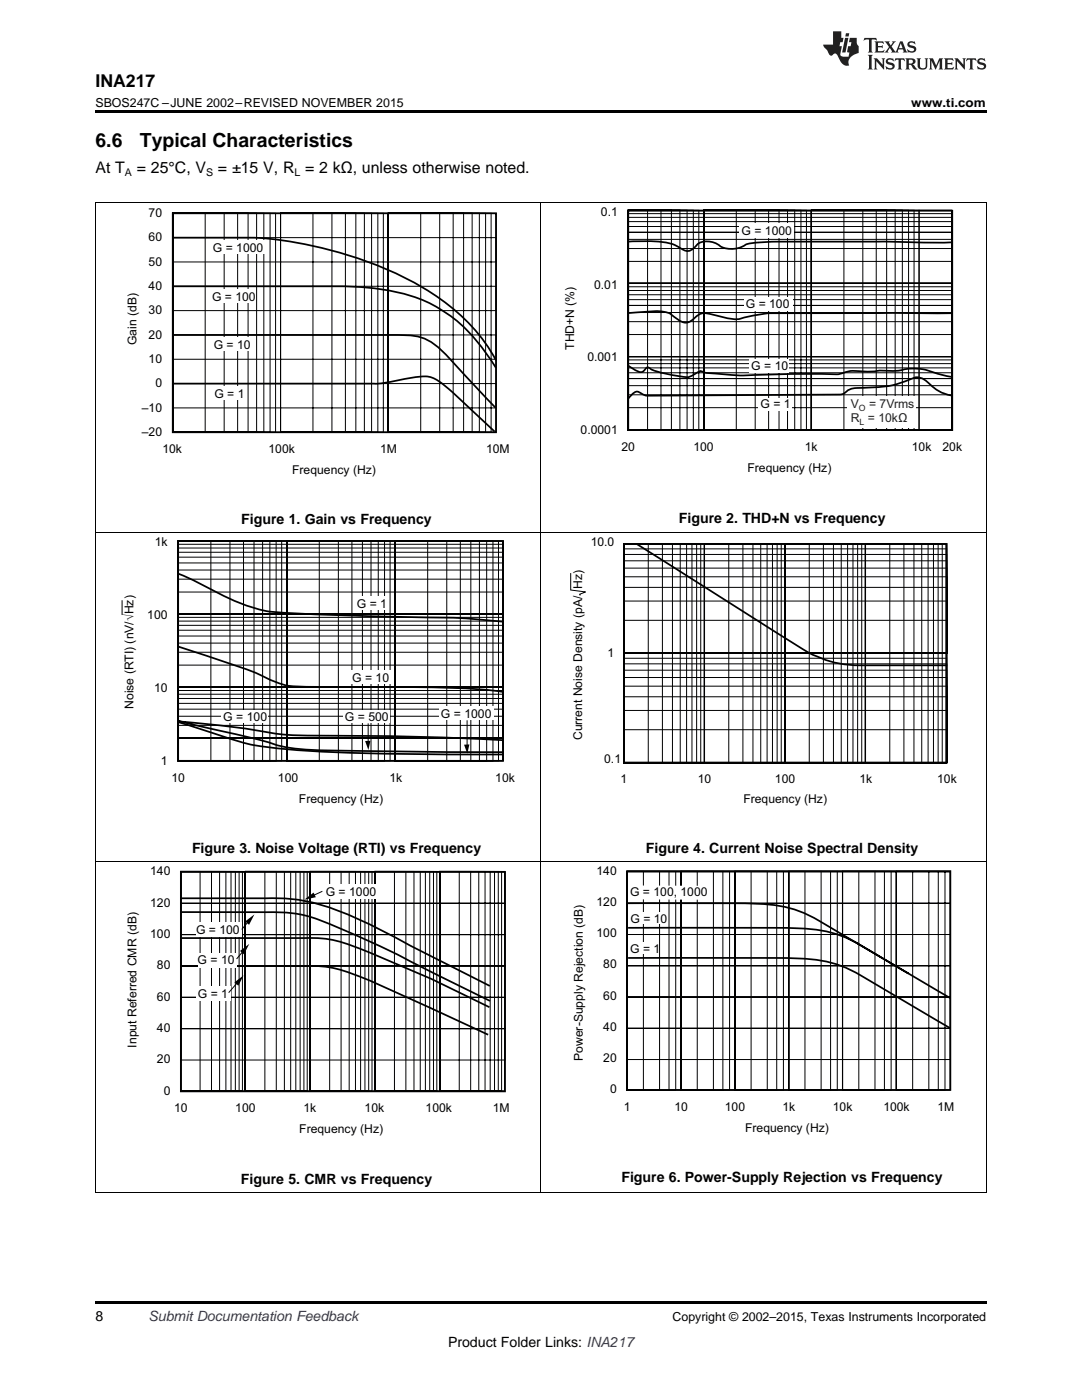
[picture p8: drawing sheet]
<svg xmlns="http://www.w3.org/2000/svg" width="216mm" height="279mm" viewBox="0 0 216 279" stroke-linecap="round" stroke-linejoin="round" font-family="sans-serif">
<path d="M19 259.7h177.8v.5h-177.8z" fill="#000"/>
<g fill="none" stroke="#000" stroke-width=".2">
<path d="M19.1 172v66M36 173.9h3.9v43.8h-3.9zM36 173.9h6.2v43.8h-6.2zM36 173.9h7.8v43.8h-7.8zM36 173.9h9.1v43.8h-9.1zM36 173.9h10.1v43.8h-10.1zM36 173.9h11.7v43.8h-11.7zM36 173.9h11v43.8h-11zM36 173.9h12.4v43.8h-12.4zM36 173.9h13v43.8h-13zM36.1 174h64.7v6.3h-64.7zM49 173.9h3.9v43.8h-3.9z"/>
<path d="M49 173.9h6.1v43.8h-6.1zM49 173.9h7.7v43.8h-7.7zM49 173.9h10.9v43.8h-10.9zM49 173.9h10v43.8h-10zM49 173.9h9v43.8h-9zM49 173.9h11.6v43.8h-11.6zM49 173.9h12.3v43.8h-12.3zM49 173.9h12.9v43.8h-12.9zM61.9 173.9h3.9v43.8h-3.9zM61.9 173.9h6.2v43.8h-6.2zM61.9 173.9h7.8v43.8h-7.8zM61.9 173.9h10.1v43.8h-10.1z"/>
<path d="M61.9 173.9h9v43.8h-9zM61.9 173.9h10.9v43.8h-10.9zM61.9 173.9h11.7v43.8h-11.7zM61.9 173.9h12.3v43.8h-12.3zM61.9 173.9h12.9v43.8h-12.9zM74.8 173.9h3.9v43.8h-3.9zM74.8 173.9h6.2v43.8h-6.2zM74.8 173.9h7.8v43.8h-7.8zM74.8 173.9h9.1v43.8h-9.1zM74.8 173.9h10.1v43.8h-10.1zM74.8 173.9h10.9v43.8h-10.9zM74.8 173.9h12.4v43.8h-12.4z"/>
<path d="M74.8 173.9h11.7v43.8h-11.7zM74.8 173.9h13v43.8h-13zM87.7 173.9h3.9v43.8h-3.9zM87.7 173.9h6.2v43.8h-6.2zM87.7 173.9h7.8v43.8h-7.8zM87.7 173.9h9.1v43.8h-9.1zM87.7 173.9h10.1v43.8h-10.1zM87.7 173.9h11.7v43.8h-11.7zM87.7 173.9h11v43.8h-11zM87.7 173.9h12.4v43.8h-12.4zM87.8 173.9h12.9v43.8h-12.9zM107.9 172v66"/>
<path d="M196.8 172v66M36.1 199h64.7v6.3h-64.7zM36.1 192.8h64.7v6.2h-64.7zM36.1 186.5h64.7v6.3h-64.7zM36.1 180.3h64.7v6.2h-64.7zM36.1 205.3h64.7v6.3h-64.7zM19 238h177.8"/>
</g>
<path d="M36.1 174h64.7v43.8h-64.7zM36.2 179.3h16.9a35.4 35.4 0 0 1 17 3.5l6.5 3.1 5.3 2.8 15.8 8.1M36.2 182h17a26.5 26.5 0 0 1 13.3 2.7 223.8 223.8 0 0 1 20.4 9.7l10.9 5.4M36.2 192.8h24.6a23.9 23.9 0 0 1 11.7 2.4l13.1 5.8 11.8 5.5M36.2 187.2h24.6a23.9 23.9 0 0 1 11.7 2.4l13.5 5.8 11.7 5.6" fill="none" stroke="#000" stroke-width=".35"/>
<g fill="#fff">
<path d="M64.9 176.5h10.7v2.9h-10.7z"/>
<path d="M39.2 184.1h9v2.9h-9z"/>
<path d="M39.5 190.2h7.7v2.9h-7.7z"/>
<path d="M39.1 196.8h6.9v2.9h-6.9z"/>
</g>
<g fill="none" stroke="#000" stroke-width=".2">
<path d="M64.3 177.9l-2.3 1M125.1 173.9h10.8v43.7h-10.8zM125.1 173.9h9.7v43.7h-9.7zM125.1 173.9h8.4v43.7h-8.4zM125.1 173.9h6.5v43.7h-6.5zM125.1 173.9h3.3v43.7h-3.3zM125.2 174h64.4v6.3h-64.4zM135.9 173.9h10.7v43.7h-10.7zM135.9 173.9h9.7v43.7h-9.7zM135.9 173.9h8.3v43.7h-8.3zM135.9 173.9h6.5v43.7h-6.5zM135.9 173.9h3.2v43.7h-3.2z"/>
<path d="M146.6 173.9h10.8v43.7h-10.8zM146.6 173.9h9.7v43.7h-9.7zM146.6 173.9h8.4v43.7h-8.4zM146.6 173.9h6.5v43.7h-6.5zM146.6 173.9h3.3v43.7h-3.3zM157.4 173.9h10.7v43.7h-10.7zM157.4 173.9h9.7v43.7h-9.7zM157.4 173.9h8.3v43.7h-8.3zM157.4 173.9h6.4v43.7h-6.4zM157.4 173.9h3.2v43.7h-3.2zM168.1 173.9h10.8v43.7h-10.8zM168.1 173.9h9.7v43.7h-9.7z"/>
<path d="M168.1 173.9h8.4v43.7h-8.4zM168.1 173.9h6.5v43.7h-6.5zM168.1 173.9h3.3v43.7h-3.3zM178.9 173.9h10.7v43.7h-10.7zM178.9 173.9h9.7v43.7h-9.7zM178.9 173.9h8.3v43.7h-8.3zM178.9 173.9h6.4v43.7h-6.4zM178.9 173.9h3.2v43.7h-3.2zM47.7 195.7l-2.1 2.4M48.9 189.4l-1.7 2M49.9 183.5l-1.7 2M125.2 199h64.4v6.2h-64.4z"/>
<path d="M125.2 192.7h64.4v6.3h-64.4zM125.2 186.5h64.4v6.2h-64.4zM125.2 180.3h64.4v6.2h-64.4zM125.2 205.2h64.4v6.3h-64.4z"/>
</g>
<path d="M60.7 179.6l1.9-1.5 .4 1zM46.8 196.1l1.8-1.5-1 2.1zM47.9 189.8l1.8-1.4-1 2.1zM48.9 183.9l1.9-1.4-1.1 2.1z" fill="#000"/>
<path d="M125.1 173.9h64.5v43.6h-64.5z" fill="none" stroke="#000" stroke-width=".35"/>
<g fill="#fff">
<path d="M125.6 182.1h7v2.3h-7z"/>
<path d="M125.6 176.7l16.3 .1v2.8l-16.3-.1z"/>
<path d="M125.4 188h6.2v2.2h-6.2z"/>
</g>
<path d="M35.6 108h64.7v43.8h-64.7zM35.6 114.5l3.4 1.5a62.3 62.3 0 0 0 12.5 5.6 56.1 56.1 0 0 0 11.3 1l28.5 .7 9 .8M35.6 129l15.4 5.3a29.2 29.2 0 0 0 6.6 2.6l4 .2h11.7a256.1 256.1 0 0 1 25.4 .7l1.6 .3M35.6 143.9l3.2 .8a222.6 222.6 0 0 1 18.2 4.4 129.9 129.9 0 0 0 16.1 .8l27.2 .2M35.6 144a227.4 227.4 0 0 1 20.7 2.6l4.1 .2a775.5 775.5 0 0 1 39.9 .9M125.2 180.3h13.3a149.3 149.3 0 0 1 16.4 .4l1.3 .2a22.2 22.2 0 0 1 7.3 2.9l17.8 10.5M125.3 191.2h24.4a89.5 89.5 0 0 1 14.8 .6 22.2 22.2 0 0 1 7.3 2.9l17.8 10.5M125.3 185.2h24.4a89.6 89.6 0 0 1 14.8 .6 22.2 22.2 0 0 1 7.3 2.9l17.8 10.5" fill="none" stroke="#000" stroke-width=".35"/>
<g fill="none" stroke="#000" stroke-width=".2">
<path d="M19.1 106.4v65.6M35.6 108h64.8v14.5h-64.8zM35.6 108.6h64.8v13.9h-64.8zM35.6 109.4h64.8v13.1h-64.8zM35.6 110.2h64.8v12.3h-64.8zM35.6 111.2h64.8v11.3h-64.8zM35.6 112.3h64.8v10.2h-64.8zM35.6 113.8h64.8v8.7h-64.8zM35.6 115.6h64.8v6.9h-64.8zM35.6 118.2h64.8v4.3h-64.8zM35.6 108h21.6v43.9h-21.6zM35.6 108h20.6v43.9h-20.6z"/>
<path d="M35.6 108h19.5v43.9h-19.5zM35.6 108h18.2v43.9h-18.2zM35.6 108h16.8v43.9h-16.8zM35.6 108h15.1v43.9h-15.1zM35.6 108h13v43.9h-13zM35.6 108h10.3v43.9h-10.3zM35.6 108h6.5v43.9h-6.5zM57.2 108h21.6v43.9h-21.6zM57.2 108h20.6v43.9h-20.6zM57.2 108h19.5v43.9h-19.5zM57.2 108h18.3v43.9h-18.3zM57.2 108h16.8v43.9h-16.8z"/>
<path d="M57.2 108h15.1v43.9h-15.1zM57.2 108h13v43.9h-13zM57.2 108h10.3v43.9h-10.3zM57.2 108h6.5v43.9h-6.5zM78.8 108h21.7v43.9h-21.7zM78.8 108h20.7v43.9h-20.7zM78.8 108h19.6v43.9h-19.6zM78.8 108h18.3v43.9h-18.3zM78.8 108h16.9v43.9h-16.9zM78.8 108h15.1v43.9h-15.1zM78.8 108h13.1v43.9h-13.1zM78.8 108h10.3v43.9h-10.3z"/>
<path d="M78.8 108h6.5v43.9h-6.5zM107.9 106.4v65.6M196.8 106.4v65.6M35.6 137.1h64.8v10.2h-64.8zM35.6 137.8h64.8v9.5h-64.8zM35.6 138.6h64.8v8.7h-64.8zM35.6 139.4h64.8v7.9h-64.8zM35.6 123.2h64.8v13.9h-64.8zM35.6 124h64.8v13.1h-64.8zM35.6 124.8h64.8v12.3h-64.8zM35.6 125.8h64.8v11.3h-64.8zM35.6 126.9h64.8v10.2h-64.8z"/>
<path d="M35.6 128.3h64.8v8.8h-64.8zM35.6 130.2h64.8v6.9h-64.8zM35.6 132.7h64.8v4.4h-64.8zM35.6 122.5h64.8v14.6h-64.8zM35.6 140.4h64.8v6.9h-64.8zM35.6 141.5h64.8v5.8h-64.8zM35.6 142.9h64.8v4.4h-64.8zM35.6 144.8h64.8v2.5h-64.8zM19 172h177.8"/>
</g>
<g fill="#fff">
<path d="M68.5 141.7h9.3v2.5h-9.3z"/>
<path d="M87.6 141.1h10.9v2.6h-10.9z"/>
<path d="M44.2 141.8h9.3v2.5h-9.3z"/>
<path d="M69.9 133.7h8.2v2.7h-8.2z"/>
<path d="M70.8 119.1h6.8v2.6h-6.8z"/>
</g>
<g fill="none" stroke="#000" stroke-width=".2">
<path d="M19.1 40.4v66M34.5 42.6h6.4v43.7h-6.4zM34.5 42.6h21.5v43.7h-21.5zM34.5 42.6h20.5v43.7h-20.5zM34.5 42.6h19.4v43.7h-19.4zM34.5 42.6h18.1v43.7h-18.1zM34.5 42.6h16.7v43.7h-16.7zM34.5 42.6h15v43.7h-15zM34.5 42.6h12.9v43.7h-12.9zM34.5 42.6h10.2v43.7h-10.2zM34.5 57.1h64.5v4.9h-64.5zM34.5 47.4h64.5v4.9h-64.5z"/>
<path d="M56 42.6h21.5v43.7h-21.5zM56 42.6h20.5v43.7h-20.5zM56 42.6h19.4v43.7h-19.4zM56 42.6h18.1v43.7h-18.1zM56 42.6h16.7v43.7h-16.7zM56 42.6h15v43.7h-15zM56 42.6h12.9v43.7h-12.9zM56 42.6h10.2v43.7h-10.2zM56 42.6h6.4v43.7h-6.4zM77.5 42.6h21.5v43.7h-21.5zM77.5 42.6h20.5v43.7h-20.5zM77.5 42.6h19.4v43.7h-19.4z"/>
<path d="M77.5 42.6h18.1v43.7h-18.1zM77.5 42.6h16.7v43.7h-16.7zM77.5 42.6h15v43.7h-15zM77.5 42.6h12.9v43.7h-12.9zM77.5 42.6h10.2v43.7h-10.2zM77.5 42.6h6.4v43.7h-6.4zM107.9 40.4v66M196.8 40.4v66M34.5 76.6h64.5v4.8h-64.5zM34.5 66.8h64.5v4.9h-64.5zM19 106.3h177.8M24.4 119.8v2.9"/>
<path d="M113.9 114.4v3.3l2.9 .4-1.1 .5 .1 .2M124.5 108.6h16.1v43.6h-16.1zM124.5 108.6h15.3v43.6h-15.3zM124.5 108.6h14.5v43.6h-14.5zM124.5 108.6h13.6v43.6h-13.6zM124.5 108.6h12.5v43.6h-12.5zM124.5 108.6h11.2v43.6h-11.2zM124.5 108.6h9.7v43.6h-9.7zM124.5 108.6h7.7v43.6h-7.7zM124.5 108.5h64.4v21.9h-64.4zM124.5 109.5h64.4v20.9h-64.4zM124.5 110.7h64.4v19.7h-64.4z"/>
<path d="M124.5 111.9h64.4v18.5h-64.4zM124.5 113.4h64.4v17h-64.4zM124.5 115.1h64.4v15.3h-64.4zM124.5 117.2h64.4v13.2h-64.4zM124.5 120h64.4v10.4h-64.4zM124.5 108.6h4.9v43.6h-4.9zM140.6 108.6h16v43.6h-16zM140.6 108.6h15.3v43.6h-15.3zM140.6 108.6h14.5v43.6h-14.5zM140.6 108.6h13.5v43.6h-13.5zM140.6 108.6h12.5v43.6h-12.5zM140.6 108.6h11.2v43.6h-11.2z"/>
<path d="M140.6 108.6h9.6v43.6h-9.6zM140.6 108.6h7.6v43.6h-7.6zM140.6 108.6h4.8v43.6h-4.8zM156.6 108.6h16.1v43.6h-16.1zM156.6 108.6h15.3v43.6h-15.3zM156.6 108.6h14.5v43.6h-14.5zM156.6 108.6h13.6v43.6h-13.6zM156.6 108.6h12.5v43.6h-12.5zM156.6 108.6h11.3v43.6h-11.3zM156.6 108.6h9.7v43.6h-9.7zM156.6 108.6h7.7v43.6h-7.7zM156.6 108.6h4.9v43.6h-4.9z"/>
<path d="M172.7 108.6h16v43.6h-16zM172.7 108.6h15.3v43.6h-15.3zM172.7 108.6h14.5v43.6h-14.5zM172.7 108.6h13.6v43.6h-13.6zM172.7 108.6h12.5v43.6h-12.5zM172.7 108.6h11.2v43.6h-11.2zM172.7 108.6h9.7v43.6h-9.7zM172.7 108.6h7.7v43.6h-7.7zM172.7 108.6h4.8v43.6h-4.8zM124.5 123.8h64.4v6.6h-64.4zM124.5 130.4h64.4v21.8h-64.4zM124.5 131.4h64.4v20.8h-64.4z"/>
<path d="M124.5 132.5h64.4v19.7h-64.4zM124.5 133.8h64.4v18.4h-64.4zM124.5 135.2h64.4v17h-64.4zM124.5 136.9h64.4v15.3h-64.4zM124.5 139.1h64.4v13.1h-64.4zM73.5 144.4v4.4M93.2 143.8v5.7M124.5 141.8h64.4v10.4h-64.4zM124.5 145.6h64.4v6.6h-64.4z"/>
</g>
<path d="M72.9 147.9l1-.1-.4 1.9zM92.6 148.6h1.1l-.5 1.8z" fill="#000"/>
<path d="M34.4 47.4h15.7a77.9 77.9 0 0 1 35.6 10.8 37.5 37.5 0 0 1 13.3 13.7M34.4 57.1h33.1a46.9 46.9 0 0 1 17.1 2.9 29.5 29.5 0 0 1 13.1 11.5l1.3 1.9M34.5 42.6h64.5v43.7h-64.5zM34.4 66.8l45.6 .1a10.2 10.2 0 0 1 8.7 3.6l10.2 10.9M34.5 76.6h40.1a55.7 55.7 0 0 0 8.2-1.3 6.1 6.1 0 0 1 6 1.7l9.9 9.1M124.5 108.6h64.4v43.6h-64.4zM127.1 108.6l29.9 19a29.1 29.1 0 0 0 6.4 3.6 22.2 22.2 0 0 0 10.5 1.6h15.1M35.6 144.1l7.1 2.3a47 47 0 0 0 15.3 3.2 540.4 540.4 0 0 0 42.3 1" fill="none" stroke="#000" stroke-width=".35"/>
<g fill="#fff">
<path d="M42 57.7h9v2.7h-9z"/>
<path d="M42.1 48h10.6v2.7h-10.6z"/>
<path d="M42.3 77.1h6.3v2.8h-6.3z"/>
<path d="M42.2 67.2h7.8v2.8h-7.8z"/>
</g>
<path d="M125.4 48.2a34.6 34.6 0 0 1 8.4 .4l1.5 .7a2.73 2.73 0 0 0 2.6 .6l.5-.4a3.5 3.5 0 0 1 5.3-.4 5.2 5.2 0 0 0 5.5-.4l.7-.2a260 260 0 0 1 21.5-.3l15 .2h3.7M125.4 42.1h64.6v43.7h-64.6zM125.3 62.5l1.1-.1a24.9 24.9 0 0 1 6.6-.1 3.5 3.5 0 0 1 1.7 1.1 2.46 2.46 0 0 0 3.7 .2 2.88 2.88 0 0 1 3.5-.9l2.7 .7a6.6 6.6 0 0 0 4.8-.2l3.9-.7h36.8M125.4 73l1 .7a1.8 1.8 0 0 0 2.1 .3l.2-.2a.64 .64 0 0 1 .8-.4 9.3 9.3 0 0 0 4.1 1.3l2 .4a3.6 3.6 0 0 0 3.7-.9 1.08 1.08 0 0 1 1.3 .2 61.7 61.7 0 0 0 13.9 .3h10.6a9.3 9.3 0 0 0 4.4-.6l.6-.1a28.2 28.2 0 0 0 6.2 0l3.2-.1a11.2 11.2 0 0 1 7.6 .7l2.9 .6M190 78.9a9.2 9.2 0 0 1-5.4-3 2.47 2.47 0 0 0-3-.2 23.5 23.5 0 0 1-10.1 1.7 3.5 3.5 0 0 0-3 1.1l-1 .2-36.6 .3a3.9 3.9 0 0 1-3.4-.8 1.48 1.48 0 0 0-1.7 .8l-.4 .5" fill="none" stroke="#000" stroke-width=".35"/>
<g fill="none" stroke="#000" stroke-width=".2">
<path d="M125.3 42h64.6v14.6h-64.6zM125.3 42.6h64.6v14h-64.6zM125.3 43.4h64.6v13.2h-64.6zM125.3 44.2h64.6v12.4h-64.6zM125.3 45.2h64.6v11.4h-64.6zM125.3 46.4h64.6v10.2h-64.6zM125.3 47.8h64.6v8.8h-64.6zM125.3 49.6h64.6v7h-64.6zM125.3 52.2h64.6v4.4h-64.6zM125.3 56.6h64.6v14.6h-64.6zM125.3 57.2h64.6v14h-64.6zM125.3 58h64.6v13.2h-64.6z"/>
<path d="M125.3 58.8h64.6v12.4h-64.6zM125.3 59.8h64.6v11.4h-64.6zM125.3 42h14.1v43.8h-14.1zM125.3 42h13v43.8h-13zM125.3 42h11.8v43.8h-11.8zM125.3 42h10.4v43.8h-10.4zM125.4 42h8.6v43.8h-8.6zM125.4 42h6.5v43.8h-6.5zM125.4 42h3.8v43.8h-3.8zM140.4 42h21.5v43.8h-21.5zM140.4 42h20.5v43.8h-20.5zM140.4 42h19.4v43.8h-19.4z"/>
<path d="M140.4 42h18.2v43.8h-18.2zM140.4 42h16.7v43.8h-16.7zM140.4 42h15v43.8h-15zM140.4 42h13v43.8h-13zM140.4 42h10.3v43.8h-10.3zM140.5 42h6.4v43.8h-6.4zM161.9 42h21.5v43.8h-21.5zM161.9 42h20.5v43.8h-20.5zM161.9 42h19.4v43.8h-19.4zM161.9 42h18.2v43.8h-18.2zM161.9 42h16.7v43.8h-16.7zM161.9 42h15v43.8h-15z"/>
<path d="M161.9 42h12.9v43.8h-12.9zM161.9 42h10.3v43.8h-10.3zM161.9 42h6.5v43.8h-6.5zM183.4 42h6.5v43.8h-6.5zM125.3 61h64.6v10.2h-64.6zM125.3 62.4h64.6v8.8h-64.6zM125.3 64.2h64.6v7h-64.6zM125.3 66.8h64.6v4.4h-64.6zM125.3 71.2h64.6v14.6h-64.6zM125.3 71.8h64.6v14h-64.6zM125.3 72.6h64.6v13.2h-64.6zM125.3 73.4h64.6v12.4h-64.6z"/>
<path d="M125.3 74.4h64.6v11.4h-64.6zM125.3 75.6h64.6v10.2h-64.6zM125.3 77h64.6v8.8h-64.6zM125.3 78.8h64.6v7h-64.6zM125.3 81.4h64.6v4.4h-64.6z"/>
</g>
<g fill="#fff">
<path d="M147.5 44.6h10.8v3h-10.8z"/>
<path d="M169.1 79h13.7v6.3h-13.7z"/>
<path d="M148.4 59.3h9.8v2.7h-9.8z"/>
<path d="M149.6 71.6h7.8v2.7h-7.8z"/>
<path d="M151.2 79.4h6.7v2.5h-6.7z"/>
</g>
<path d="M19 40.4h177.8" fill="none" stroke="#000" stroke-width=".2"/>
<path d="M19 22h177.8v.5h-177.8z" fill="#000"/>
<g fill="#231f20">
<path d="M172.5 7.6l-.1 .5 .4-.2h.6v.1v2.1l-.2 .4h.9l-.2-.4v-2.1l.1-.1h.5l.5 .2-.2-.5zM174.5 8.3l.2 .3v1.5l-.2 .4h1.8l.2-.6a1.04 1.04 0 0 1-1.3 .2v-.7h.6l.3 .2v-.6l-.3 .2h-.6v-.6l.8-.1 .4 .3-.2-.5zM176.5 8.3l.9 1.1-.9 1.1h.8l-.2-.2 .4-.7 .5 .7-.2 .2h1.5l-.2-.2 .2-.4h.9l.1 .4-.2 .2h1l-.3-.3-.7-1.9h-.5l-.9 2-.8-1 .9-1h-.8l.1 .3-.4 .5-.3-.6 .1-.2zM179.7 8.6l.4 1h-.7zM181.3 8.4a.63 .63 0 0 0-.2 .7 .63 .63 0 0 0 .6 .4l.6 .2 .1 .2a.75 .75 0 0 1-.7 .4 .75 .75 0 0 1-.6-.5l.1 .7 .1-.1a1.11 1.11 0 0 0 1.5-.6 1.13 1.13 0 0 0-1.2-.8l-.1-.4a1.04 1.04 0 0 1 1.2 .2l-.2-.5-.2 .1-.4-.2zM173.2 10.9l.2 .4v2.2l-.2 .4h1l-.3-.4v-2.2l.3-.4zM174.3 11.6l.3 .4v1.5l-.3 .4h.8l-.2-.4v-1.3l1.5 1.7v-1.9l.2-.4h-.7l.2 .4v.9l-1.1-1.3zM177 11.8a.62 .62 0 0 0-.2 .7 .62 .62 0 0 0 .6 .4l.6 .1 .1 .3a.76 .76 0 0 1-.7 .3 .76 .76 0 0 1-.7-.4l.2 .7 .1-.1a1.11 1.11 0 0 0 1.5-.6 1.13 1.13 0 0 0-1.2-.8l-.1-.4a1.04 1.04 0 0 1 1.2 .2l-.2-.6-.2 .1-.5-.1zM178.7 11.6l-.2 .6a.61 .61 0 0 1 .8-.3v1.6l-.2 .4h.9l-.2-.4v-1.6a.63 .63 0 0 1 .7 .3l-.1-.6zM180.6 11.6l.3 .4v1.5l-.3 .4h1l-.2-.2-.1-.8 .6 .2a.76 .76 0 0 0 1.2 .7l-1-1a.58 .58 0 0 0 .6-.5 .58 .58 0 0 0-.5-.6zM181.4 11.9h.1a.45 .45 0 0 1 .5 .1 .45 .45 0 0 1 .1 .5l-.8 .2zM182.9 11.6l.2 .2a2.17 2.17 0 0 0 .3 1.9 .99 .99 0 0 0 1.6-.6v-1.1l.2-.4h-.7l.2 .2a1.92 1.92 0 0 1-.2 1.8 .6 .6 0 0 1-.9-.5v-1.1l.2-.4zM185.4 11.6l.2 .4v1.5l-.2 .4h.7l-.2-.4v-1.4l.8 1.8 .8-1.8v1.4l-.2 .4h.9l-.2-.4v-1.5l.2-.4h-.8l-.6 1.5-.6-1.5zM188.4 11.6l.2 .4v1.5l-.2 .4h1.8l.1-.6a1.04 1.04 0 0 1-1.2 .1v-.6h.5l.4 .2v-.6l-.4 .2h-.5v-.7h.8l.3 .3-.1-.6zM190.5 11.6l.2 .4v1.5l-.2 .4h.7l-.2-.4v-1.3l1.5 1.7v-1.9l.2-.4h-.7l.2 .4v.9l-1.1-1.3zM192.9 11.6l-.1 .6a.61 .61 0 0 1 .7-.3l.1 1.6-.3 .4h1l-.3-.4 .1-1.6a.63 .63 0 0 1 .7 .3l-.1-.6zM195.2 11.8a.62 .62 0 0 0-.2 .7 .62 .62 0 0 0 .6 .4l.6 .1 .1 .3a.76 .76 0 0 1-.7 .3 .76 .76 0 0 1-.6-.4l.1 .7 .1-.1a1.11 1.11 0 0 0 1.6-.6 1.13 1.13 0 0 0-1.3-.8l-.1-.4a1.04 1.04 0 0 1 1.2 .2l-.1-.6-.2 .1-.5-.1z"/>
<path d="M166.2 6.3v2.6h-1.9v.4l.8 .9a.91 .91 0 0 0 1 .8 .56 .56 0 0 1 .5-.3 .56 .56 0 0 1 .5 .3l.4 .8a1.53 1.53 0 0 0 1.9 1.2 1.54 1.54 0 0 1 1-2.1l.9-.3v-1.4a1.52 1.52 0 0 1-.4-1.6h-1.3l-.2 .8h.5l-.2 .8h-.5l-.1 1v.2l.4 .1-.2 .8a1.93 1.93 0 0 1-1.6-.3l.3-1.8h-.5l.2-.8h.4l.2-.8h-.4v-1.3zM168.6 7.6l-.6 2.9h.7l.6-2.9zM168.8 6.6l-.1 .7h.6l.2-.7z"/>
</g>
<g font-size="3.9">
<text x="19" y="29.3">6.6</text>
<text x="27.9" y="29.3">Typical Characteristics</text>
</g>
<text font-size="3.5" x="19" y="17.3">INA217</text>
<g font-size="3.2">
<text x="19" y="34.4">At T</text>
<text x="27.3" y="34.4">= 25°C, V</text>
<text x="43.5" y="34.4">= ±15 V, R = 2 kΩ, unless otherwise noted.</text>
</g>
<g font-size="2.8">
<text x="48.2" y="104.6">Figure 1. Gain vs Frequency</text>
<text x="135.5" y="104.3">Figure 2. THD+N vs Frequency</text>
<text x="38.3" y="170.3">Figure 3. Noise Voltage (RTI) vs Frequency</text>
<text x="128.9" y="170.3">Figure 4. Current Noise Spectral Density</text>
<text x="48.1" y="236.3">Figure 5. CMR vs Frequency</text>
<text x="124" y="235.9">Figure 6. Power-Supply Rejection vs Frequency</text>
<text x="19" y="263.6">8</text>
<text x="89.4" y="268.9">Product Folder Links: INA217</text>
</g>
<text font-size="2.8" fill="#0000c8" x="29.6" y="263.6">Submit Documentation Feedback</text>
<g font-size="2.5">
<text x="19" y="21.4">SBOS247C –JUNE 2002–REVISED NOVEMBER 2015</text>
<text x="181.8" y="21.4">www.ti.com</text>
<text x="134.2" y="263.6">Copyright © 2002–2015, Texas Instruments Incorporated</text>
</g>
<g font-size="2.4">
<text x="29.7" y="43.3">70</text>
<text x="119.9" y="43.1">0.1</text>
<text x="148" y="47">G = 1000</text>
<text x="29.7" y="48.2">60</text>
<text x="29.7" y="53">50</text>
<text x="42.5" y="50.4">G = 1000</text>
<text x="29.7" y="57.9">40</text>
<text x="118.5" y="57.6">0.01</text>
<text x="29.7" y="62.7">30</text>
<text x="42.3" y="60.1">G = 100</text>
<text x="148.8" y="61.6">G = 100</text>
<text x="27.2" y="68.9" transform="rotate(-90 27.2 68.9)">Gain (dB)</text>
<text x="29.7" y="67.6">20</text>
<text x="42.6" y="69.6">G = 10</text>
<text x="114.6" y="69.8" transform="rotate(-90 114.6 69.8)">THD+N (%)</text>
<text x="29.7" y="72.4">10</text>
<text x="31" y="77.3">0</text>
<text x="117.2" y="72.1">0.001</text>
<text x="149.9" y="73.9">G = 10</text>
<text x="28.3" y="82.1">–10</text>
<text x="42.8" y="79.5">G = 1</text>
<text x="151.8" y="81.5">G = 1</text>
<text x="28.3" y="87">–20</text>
<text x="115.8" y="86.6">0.0001</text>
<text x="32.4" y="90.4">10k</text>
<text x="53.6" y="90.4">100k</text>
<text x="58.3" y="94.5">Frequency (Hz)</text>
<text x="75.8" y="90.4">1M</text>
<text x="97" y="90.4">10M</text>
<text x="124" y="90">20</text>
<text x="138.4" y="90">100</text>
<text x="149.1" y="94.2">Frequency (Hz)</text>
<text x="160.6" y="90">1k</text>
<text x="181.9" y="90">10k</text>
<text x="188.1" y="90">20k</text>
<text x="30.9" y="109">1k</text>
<text x="117.9" y="108.9">10.0</text>
<text x="29.4" y="123.6">100</text>
<text x="71.2" y="121.3">G = 1</text>
<text x="121.2" y="131">1</text>
<text x="70.3" y="136">G = 10</text>
<text x="26.6" y="141.5" transform="rotate(-90 26.6 141.5)">Noise (RTI) (nV/ Hz)</text>
<text x="30.8" y="138.2">10</text>
<text x="44.6" y="144">G = 100</text>
<text x="68.8" y="143.9">G = 500</text>
<text x="88" y="143.3">G = 1000</text>
<text x="116.2" y="147.7" transform="rotate(-90 116.2 147.7)">Current Noise Density (pA/ Hz)</text>
<text x="32.1" y="152.8">1</text>
<text x="120.6" y="152.2">0.1</text>
<text x="34.2" y="156.1">10</text>
<text x="55.5" y="156.1">100</text>
<text x="59.6" y="160.2">Frequency (Hz)</text>
<text x="77.7" y="156.1">1k</text>
<text x="98.8" y="156.1">10k</text>
<text x="123.8" y="156.2">1</text>
<text x="139.2" y="156.2">10</text>
<text x="148.3" y="160.2">Frequency (Hz)</text>
<text x="154.6" y="156.2">100</text>
<text x="171.5" y="156.2">1k</text>
<text x="187" y="156.2">10k</text>
<text x="30" y="174.7">140</text>
<text x="65" y="178.8">G = 1000</text>
<text x="119" y="174.5">140</text>
<text x="125.7" y="178.8">G = 100, 1000</text>
<text x="30" y="181">120</text>
<text x="119" y="180.8">120</text>
<text x="125.8" y="184.2">G = 10</text>
<text x="30" y="187.2">100</text>
<text x="39.1" y="186.4">G = 100</text>
<text x="119" y="187">100</text>
<text x="125.8" y="190.2">G = 1</text>
<text x="31.3" y="193.5">80</text>
<text x="39.4" y="192.5">G = 10</text>
<text x="120.4" y="193.3">80</text>
<text x="31.3" y="199.7">60</text>
<text x="39.5" y="199.1">G = 1</text>
<text x="120.4" y="199.5">60</text>
<text x="27.2" y="209.1" transform="rotate(-90 27.2 209.1)">Input Referred CMR (dB)</text>
<text x="31.3" y="206">40</text>
<text x="120.4" y="205.7">40</text>
<text x="31.3" y="212.2">20</text>
<text x="116.3" y="211.7" transform="rotate(-90 116.3 211.7)">Power-Supply Rejection (dB)</text>
<text x="120.4" y="212">20</text>
<text x="32.7" y="218.5">0</text>
<text x="34.8" y="222">10</text>
<text x="46.9" y="222">100</text>
<text x="60.5" y="222">1k</text>
<text x="72.7" y="222">10k</text>
<text x="84.9" y="222">100k</text>
<text x="98.3" y="222">1M</text>
<text x="121.7" y="218.2">0</text>
<text x="124.5" y="221.7">1</text>
<text x="134.6" y="221.7">10</text>
<text x="144.6" y="221.7">100</text>
<text x="156.1" y="221.7">1k</text>
<text x="166.2" y="221.7">10k</text>
<text x="176.3" y="221.7">100k</text>
<text x="187" y="221.7">1M</text>
<text x="59.7" y="226.1">Frequency (Hz)</text>
<text x="148.7" y="225.8">Frequency (Hz)</text>
</g>
<g font-size="2.4" fill="#231f20">
<text x="169.8" y="81.4">V</text>
<text x="173.4" y="81.4">= 7Vrms</text>
<text x="169.8" y="84.1">R</text>
<text x="173.2" y="84.1">= 10kΩ</text>
<text x="26.6" y="124" transform="rotate(-90 26.6 124)">√</text>
</g>
<g font-size="2.1">
<text x="24.9" y="35.1">A</text>
<text x="41.1" y="35.1">S</text>
<text x="58.8" y="35.1">L</text>
</g>
<g font-size="1.7" fill="#231f20">
<text x="171.4" y="82.1">O</text>
<text x="171.5" y="84.8">L</text>
</g>
</svg>
